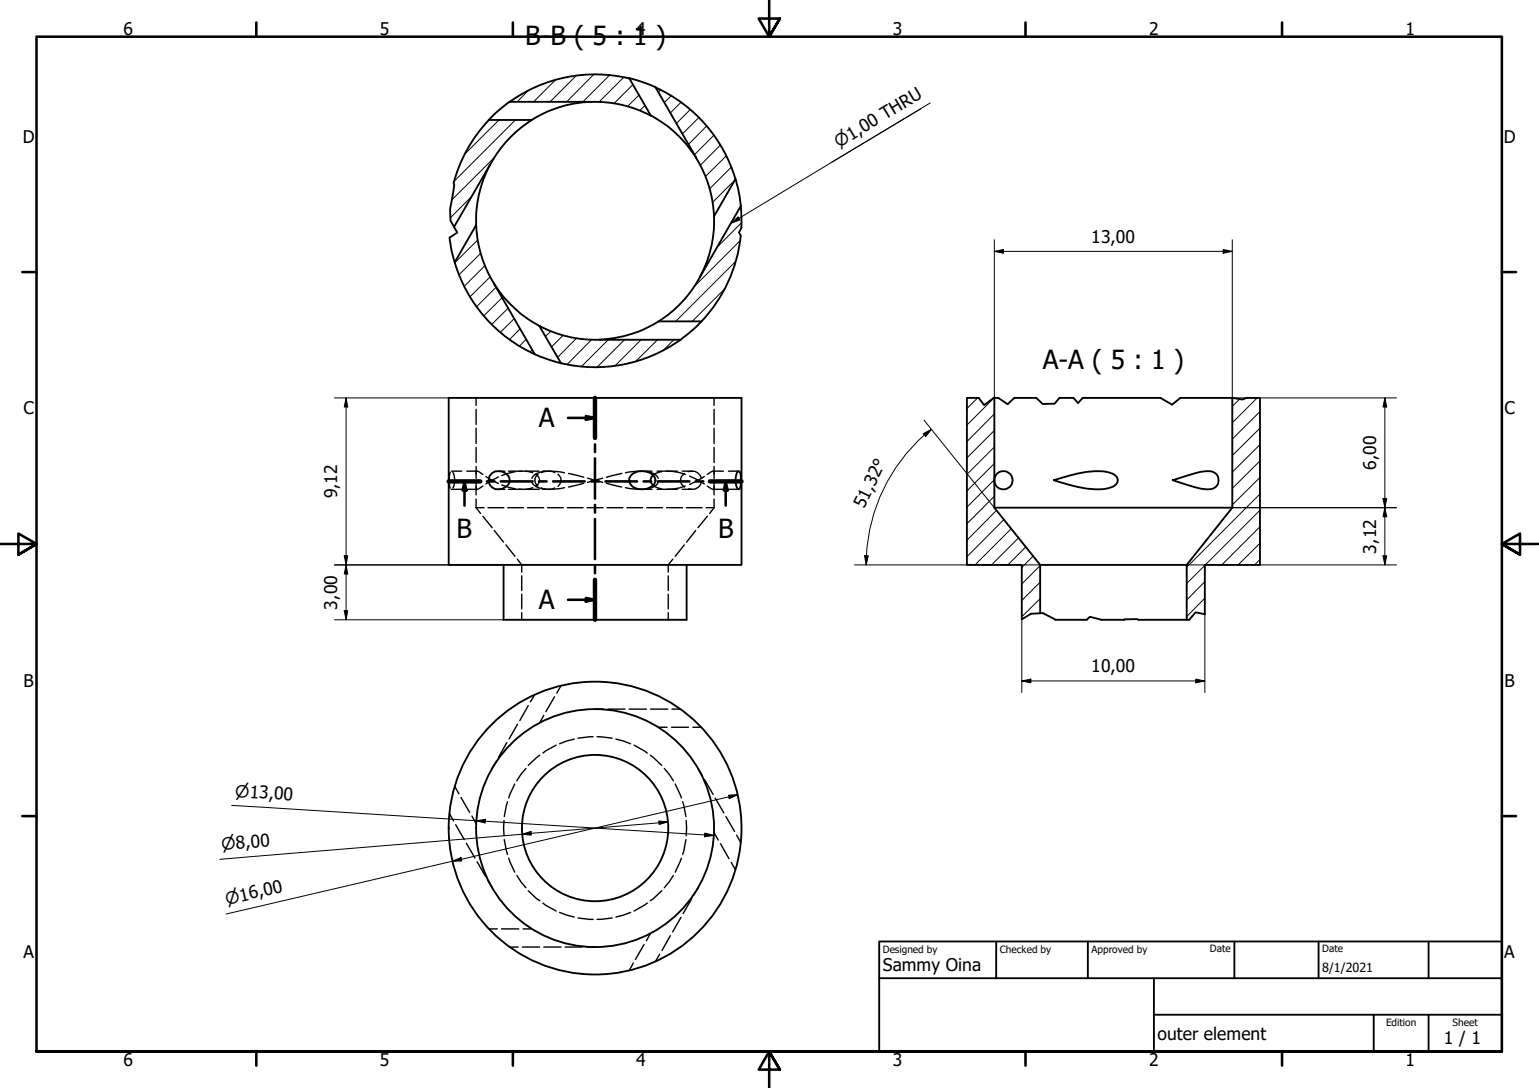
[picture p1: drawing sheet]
<svg xmlns="http://www.w3.org/2000/svg" width="420mm" height="297mm" viewBox="0 0 420 297" stroke-linecap="round" stroke-linejoin="round" font-family="sans-serif">
<!-- layer: Hatch (ISO) -->
<g fill="none" stroke="#000" stroke-width=".27">
<path d="M136.2 32.8l-9.4 9.3M140.7 32.8l-16.7 16.7M144.3 24.7l-3.1 3.1M151.7 21.8l-6 6M157.4 20.6l-7.2 7.2M162.1 20.3l-7.4 7.5M166.4 20.5l-7.3 7.3M170.3 21.1l-6.7 6.7M172.8 23.1l-5.1 5.1M174.4 26l-3 3M176.1 28.8l-1.4 1.3M180.3 24.5l-.6 .7"/>
<path d="M183.3 26.1l-1.9 1.9M185.9 27.9l-2.9 2.9M188.5 29.9l-3.8 3.8M190.8 32.1l-4.5 4.5M192.9 34.4l-4.9 5M194.9 36.9l-5.4 5.4M196.7 39.6l-5.5 5.5M128.7 53.7l-5.7 5.7M135 43l-11.6 11.5M198.3 42.5l-5.7 5.7M199.6 45.6l-5.9 5.9M200.7 49.1l-6.1 6.1"/>
<path d="M202.2 56.5l-.3 .3M130.4 65.5l-6.3 6.2M131.3 69.1l-6 5.9M132.4 72.5l-5.7 5.7M133.9 75.6l-5.6 5.4M135.4 78.4l-5.3 5.3M197.9 78.9l-8.9 8.8M200.9 71.4l-16.4 16.3M202.1 65.7l-12.6 12.5M202.4 60.8l-6.6 6.6M137.1 81.3l-5 4.9M138.7 84.1l-4.5 4.5"/>
<path d="M140.4 87l-3.8 3.7M142 89.8l-2.9 2.9M143.6 92.6l-1.7 1.9M145.3 95.5l-.6 .6M147.3 89h.1M150.4 90.4l-1.5 1.5M153.7 91.6l-3.1 3.1M157.4 92.3l-5.2 5.3M161.5 92.7l-6.7 6.8M166.1 92.8l-7.4 7.3M170.5 92.8l-7.4 7.4M175 92.8l-7.1 7.1"/>
<path d="M179.5 92.8l-5.9 5.8M180.5 87.2l-.5 .5M184 92.8l-2.8 2.8M266.9 108.6l-2.9 3M271.4 108.6l-7.4 7.5M271.5 117.5l-7.5 7.5M271.5 113l-7.5 7.6M338.5 109l-2.1 1.9M343.2 108.6l-6.8 6.8M344 116.9l-7.6 7.5M344 112.4l-7.6 7.5M271.5 135.5l-7.5 7.5"/>
<path d="M271.5 131l-7.5 7.5M271.5 126.5l-7.5 7.5M271.5 122l-7.5 7.5M272 139.4l-8 8.1M344 139.3l-14.9 14.9M344 134.9l-20 20M344 130.4l-7.6 7.4M344 125.8l-7.6 7.5M344 121.4l-7.6 7.5M274.1 141.8l-10.1 10.2M276 144.4l-9.8 9.8M278.1 146.9l-7.4 7.3"/>
<path d="M280 149.3l-4.9 4.9M282.1 151.8l-3.1 3.1M284 158.9l-5 5M284 154.4l-5 5M328.9 158.8l-4.9 5M328.9 154.4l-4.9 4.9M344 152.8l-1.5 1.4M344 148.3l-6 5.9M344 143.8l-10.4 10.4M284 163.4l-5 5M328.9 163.3l-4.9 5"/>
</g>
<!-- layer: Hidden (ISO) -->
<g fill="none" stroke="#000" stroke-width=".38">
<path d="M130 108.6v2.1M130 111.7v4.2M130 117v4.1M194.9 108.6v2.1M194.9 111.7v4.2M194.9 117v4.1M122.9 129l-.2 1v2.3l.2 1M123.3 128.6h2.7M123.3 133.6h2.7M123.6 129a4.6 4.6 0 0 1 0 4.2M127.4 128.6h2.8M127.4 133.6h2.8"/>
<path d="M130 131.6v1.9l.8-.1 1-.7M130 138.6h2.1M130 138.6l1.2 1.6M130 122.2v4.1M130 127.4v2.1M130 132.8v2.3M130 136.3v2.3M131.8 129.5l-1-.7-.8-.1v1.9M132.7 130.1l1.6 1M133.2 138.6h4.3M134.3 131.1l-1.6 1M134.3 131.1l1.8 .9"/>
<path d="M136 128.6h1.9M136 133.6h1.9M136.1 130.2l-1.8 .9M137 132.4l3.7 1M138.6 138.6h4.3M138.8 128.6h3.7M138.8 133.6h3.7M140.7 128.8l-3.7 1M141.7 128.7h2.4l1.4 .4M143.4 128.6h3.8M143.4 133.6h3.8M144 138.6h4.4"/>
<path d="M145.2 131.6v.1a3.8 3.8 0 0 0 3.6 1.8M145.5 133.1l-1.4 .4h-2.4M146.3 129.5a1.75 1.75 0 0 1 1 1.6 1.75 1.75 0 0 1-1 1.6M146.9 129.5a1.86 1.86 0 0 0 0 3.2M147.8 133.2a4.6 4.6 0 0 0 3.6 0M147.8 129a4.6 4.6 0 0 1 3.6 0M148.1 128.6h1.9M148.1 133.6h1.9M148.8 128.7a3.7 3.7 0 0 0-3.6 1.9M149.5 138.6h4.3M149.9 128.6l4.2 .5M152.3 129.5a2.06 2.06 0 0 1 0 3.3"/>
<path d="M154.1 133.1l-4.2 .5M154.9 138.6h4.3M155.2 129.3l4.2 1M159.4 131.9l-4.2 1.1M160.3 138.6h4.4M160.4 130.5l2 .6M162.4 131.1l2.1 .6M162.4 131.1l-2 .6M164.5 130.5l-2.1 .6M165.5 131.9l4.2 1.1M165.7 138.6h4.4M169.7 129.3l-4.2 1"/>
<path d="M170.8 133.1l4.2 .5M171.1 138.6h4.4M174.9 128.6h3.1M174.9 133.6h3.1M175 128.6l-4.2 .5M176.1 128.7a3.7 3.7 0 0 1 3.6 1.9M176.5 138.6h4.3M178.3 132.5l.8 .5 1.6 .5M179.4 128.6h5.5M179.4 133.6h5.5M179.7 131.6v.1a3.8 3.8 0 0 1-3.6 1.8M180.7 128.8l-1.6 .4-.8 .5"/>
<path d="M182 128.6a12.8 12.8 0 0 1 5.1 .9M182 138.6h4.3M186.2 128.6h2.7M186.2 133.6h2.7M186.9 129.3a2.11 2.11 0 0 0 0 3.7M187.1 132.7a12.8 12.8 0 0 1-5.1 .9M187.4 138.6h4.3M187.9 128.8a2.62 2.62 0 0 1 3.6 1.7M188.3 130l4 2.1M191.5 131.7a2.62 2.62 0 0 1-3.6 1.8M192.3 130.1l-4 2.2M192.8 138.6h2.1"/>
<path d="M193.1 129.5l1-.7 .8-.1v1.9M194.7 128.6h2.8M194.7 133.6h2.8M194.9 131.6v1.9l-.8-.1-1-.7M194.9 138.6l-1.2 1.6M194.9 122.2v4.1M194.9 127.4v2.1M194.9 132.8v2.3M194.9 136.3v2.3M198.9 128.6h2.8M198.9 133.6h2.8M131.8 141l2.6 3.1"/>
<path d="M134.9 144.8l2.6 3.2M138.1 148.8l2.5 3.1M141.2 152.6l1.2 1.6v2M142.4 157.2v4M182.4 157.2v4M183.7 152.6l-1.3 1.6v2M186.8 148.8l-2.5 3.1M189.9 144.8l-2.4 3.2M193.1 141l-2.5 3.1M142.4 162.2v4M142.4 167.2v2M182.4 162.2v4"/>
<path d="M182.4 167.2v2M141.3 197.7l-2.3 4M144.2 192.6l-2.3 4.1M146 189.7l-1.2 1.9M148.5 195.3l-1.2 2M151.4 190.2l-2.4 4.1M153.2 187.2l-1.2 2M162.4 193.6h2.4M166 193.6h4.6M171.8 193.6h4.7M177.6 193.6h4.7M179.8 198.6h2.3"/>
<path d="M183.3 198.6h4.7M183.5 193.6h2.3M189.2 198.6h2.3M124.1 214.7l1.2 2M125.9 217.7l2.3 4.1M135.5 207.8l-1.2 2.1M138.4 202.7l-2.3 4.1M138.6 218.9l-.9 4M140.5 214l-1.6 3.9M143.6 209.8l-2.5 3.4M147.4 206.2l-3.2 2.8M151.8 203.4l-3.6 2.2"/>
<path d="M156.8 201.8l-4 1.3M161.9 201.2l-4.1 .3M163 201.2l4.1 .3M168.1 201.8l4 1.3M173.1 203.4l3.6 2.2M177.5 206.2l3.2 2.8M181.4 209.8l2.4 3.4M184.3 214l1.8 3.9M186.4 218.9l.9 4M190.6 209.9l1.2 1.9M192.3 212.8l2.4 4.1M195.3 217.9l2.3 4"/>
<path d="M122.7 222.1l1.1 2M124.4 225.2l2.3 4M127.3 230.2l2.4 4M128.8 222.8l1.2 2M130.2 235.3l2.4 4M137.6 224v4.1M137.7 229.2l.9 4.1M138.9 234.3l1.6 3.8M141.1 239l2.5 3.4M183.8 239l-2.4 3.4M186.1 234.3l-1.8 3.8M187.3 229.2l-.9 4.1"/>
<path d="M187.3 224v4.1M194.9 227.3l1.2 2M196.7 230.4l2.3 4M198.2 222.9l2.3 4.1M199.6 235.4l1.2 2.1M201.1 228l1.1 2M133.2 240.3l1.1 2M133.4 253.6h2.4M136.9 253.6h4.7M139.1 258.6h2.4M142.6 258.6h4.7M142.8 253.6h2.4"/>
<path d="M144.2 243.2l2.3 2.1 .9 .6M148.2 246.6l3.6 2.1M148.5 258.6h4.7M152.8 249.1l4 1.3M154.3 258.6h4.6M157.8 250.6l4.1 .4M160.1 258.6h2.3M167.1 250.6l-4.1 .4M172.1 249.1l-4 1.3M175.8 257.9l-2.3 4M176.7 246.6l-3.6 2.1M177.6 254.8l-1.1 2"/>
<path d="M180.7 243.2l-3.2 2.7M183 255.4l-2.3 4.1M185.9 250.4l-2.3 4M188.8 245.3l-2.3 4.1M190.6 242.3l-1.2 2M172.9 262.9l-1.1 2.1M180.1 260.5l-1.2 2"/>
</g>
<!-- layer: Visible (ISO) -->
<g fill="none" stroke="#000" stroke-width=".51">
<path d="M133.4 32.8l1.9-1.9 3.8-3.1h22.3a31.4 31.4 0 0 0-16.2 5M133.4 32.8h11.8M133.5 32.8a40 40 0 0 0-9.6 17.1M145.2 32.8a32.5 32.5 0 0 0-11.4 12.2M161.4 27.8a32.5 32.5 0 0 1 16.2 3.8M171.8 21.3l3.6 1.1 3.5 1.4 11.2 19.2a32.4 32.4 0 0 0-12.4-11.5zM171.8 21.4a40 40 0 0 0-32.7 6.4M178.9 23.8a40 40 0 0 1 21.9 25.1M133.8 44.9a32.8 32.8 0 0 0-3.8 16.6l-5.9 10.1-.8-3-.6-3.7M133.8 44.9l-9.8 17.1M190 43.1a32.5 32.5 0 0 1 4.9 16M194.9 59l5.9-10.1 .7 2.5 .7 4.8-11.1 19.4"/>
<path d="M194.9 59a32.8 32.8 0 0 1-3.8 16.6M202.2 56.3l.2 5.9M124.1 71.6a40 40 0 0 0 21.9 25.1M130 61.5a32.5 32.5 0 0 0 4.9 16M191.1 75.6a32.5 32.5 0 0 1-11.4 12.2M202.2 64.3a40 40 0 0 1-10.7 23.5M146 96.7l3.5 1.4 3.7 1.1M147.3 89a33.9 33.9 0 0 1-12.4-11.5l11.1 19.2M147.3 89l5.9 10.2M147.3 89a32.5 32.5 0 0 0 16.3 3.7M179.8 87.7h11.7l-1.8 1.9-3.9 3.2M179.8 87.7a32 32 0 0 1-16.2 5.1h22.2"/>
<path d="M185.8 92.7a40 40 0 0 1-32.6 6.5M122.5 108.6h79.9v45.6h-79.9zM267.2 108.6h-3.2v45.6h15v14.9M271.3 108.6h.2v30l12.5 15.6v13.2M271.5 108.6h1M276.9 108.6h6M289.2 108.6h3.9M295.6 108.6h21.2M322.3 108.6h14.1v30l-12.4 15.6v15M340.3 108.6h3.7v45.6h-15.1v13.5M134 129.5a3 3 0 0 1 5.1 1.6 3 3 0 0 1-3.9 2.4 2.51 2.51 0 0 1-1.2-4zM172.5 129.5a4.2 4.2 0 0 1 6.3 1 2 2 0 0 1-1.1 2.5 4.1 4.1 0 0 1-5.9-1.3 1.92 1.92 0 0 1 .7-2.2z"/>
<path d="M178.3 129.7a1.75 1.75 0 0 0 0 2.8M201.4 128.7l.5 .1 .3 1.2-.1 3-.2 .5h-.5a4.9 4.9 0 0 1 0-4.8zM271.5 138.6h64.9M287.7 131.1l2.1-.6a25.7 25.7 0 0 1 12.8-1.5 2.85 2.85 0 0 1 2.6 2.1 2.57 2.57 0 0 1-2.6 2.2 21.1 21.1 0 0 1-10.6-.9zM320.2 131.1l1.9-.6a28.1 28.1 0 0 1 7.9-1.9 2.55 2.55 0 0 1 2.7 2.9 2.55 2.55 0 0 1-3.4 2.1 41.1 41.1 0 0 1-9.1-2.5zM137.5 154.2v15h50v-15M284 154.2h40M288.1 169.2h8.6M300.7 169.2h6.2M310.8 169.2h13.9"/>
<circle cx="274" cy="131.1" r="2.49"/>
<circle cx="162.5" cy="226.1" r="20"/>
<circle cx="162.5" cy="226.1" r="32.5"/>
<circle cx="162.5" cy="226.1" r="40"/>
</g>
<!-- layer: Break Line (ISO) -->
<path d="M123.8 49.8l.2 .8-1.1 6.5 .1 3.1 1.8 3.3-2.1 1.4M202.4 62.2l-.7 1.3 .5 .8M267.2 108.6l1.5 2 2.6-2M272.5 108.6l2.6 1.7 1.8-1.7M282.9 108.6l1.8 1.7 3.2-.1 1.3-1.6M293.1 108.6l1.2 1.4 1.3-1.4M316.8 108.6l3.2 1.9 2.3-1.9M336.4 108.6l2.8 .5 1.1-.5M279 169.1l2.5-1.5 3.2-.2 3.4 1.8M296.7 169.2l.9-.8 3.1 .8M306.9 169.2l3.5-.2 .4 .2M328.9 167.7l-2.5-.5-1.7 2" fill="none" stroke="#000" stroke-width=".51"/>
<circle cx="336.4" cy="108.6" r=".25" fill="#000"/>
<!-- layer: Section Line (ISO) -->
<g fill="none" stroke="#000" stroke-width=".7">
<path d="M155.1 114.1h7.3M160 113.6l2.4 .5-2.4 .5zM162.4 108.6v11M122.5 131.4h8.6M126.8 131.4l.5 2.5h-1zM126.8 131.4v6.6M132.9 131.4h2.1M136.7 131.4h8.7M147.1 131.4h2.1M151 131.4h8.6M161.4 131.4h2.1M162.4 121.3v2.1"/>
<path d="M162.4 125.1v11M162.4 137.8v2.1M165.3 131.4h8.6M175.7 131.4h2.1M179.5 131.4h8.7M189.9 131.4h2.1M193.8 131.4h8.6M198.1 131.4l.5 2.5h-1zM198.1 131.4v6.6M162.4 141.7v10.9M162.4 154.4v2.1M162.4 158.3v10.9"/>
<path d="M155.1 163.8h7.3M160 163.2l2.4 .6-2.4 .5z"/>
</g>
<path d="M162.4 108.6v11M122.5 131.4h8.6M193.8 131.4h8.6M162.4 158.3v10.9" fill="none" stroke="#000" stroke-width="1.2"/>
<g fill="#000">
<path d="M160 113.6l2.4 .5-2.4 .5z" fill-rule="evenodd"/>
<path d="M126.8 131.4l.5 2.5h-1z" fill-rule="evenodd"/>
<path d="M198.1 131.4l.5 2.5h-1z" fill-rule="evenodd"/>
<path d="M160 163.2l2.4 .6-2.4 .5z" fill-rule="evenodd"/>
</g>
<!-- layer: Border (ISO) -->
<g fill="none" stroke="#000" stroke-width=".7">
<path d="M70 6.1v3.9M140 6.1v3.9M210 0v10l-2.9-4.9h5.8l-2.9 4.9 2.9-4.9M280 6.1v3.9M350 6.1v3.9M6.1 74.3h3.9M410 74.3h3.9M0 148.5h10l-5-2.8v5.7l5-2.9-5 2.9M420 148.5h-10l5-2.8v5.7l-5-2.9 5 2.9M6.1 222.8h3.9M410 222.8h3.9M10 287.1v-277.1h400v277.1h-400h400"/>
<path d="M70 287.1v3.8M140 287.1v3.8M212.9 292l-2.9-4.9 2.9 4.9h-5.8l2.9-4.9v9.9M280 287.1v3.8M350 287.1v3.8"/>
</g>
<!-- layer: Title (ISO) -->
<path d="M240 257h170v30.1h-170zM272 257v10.1M297 257v10.1M337 257v10.1M360 257v10.1M390 257v10.1M240 267.1h170M315 277h95M315 267.1v20M375 277v10.1M390 277v10.1" fill="none" stroke="#000" stroke-width=".51"/>
<!-- layer: Dimension (ISO) -->
<g fill="none" stroke="#000" stroke-width=".27">
<path d="M271.5 68.6l2.4-.5v1zM271.5 68.6h64.9M271.5 65.5v43.1M333.9 68.1l2.5 .5-2.5 .5zM336.4 65.5v43.1h44.9M91.3 108.6h31.2M94.5 108.6l.4 2.5h-.9zM94.5 108.6v60.6M252 118.4l2.3-1.2-1.6 2zM252.3 114.7l19.2 23.9M252.4 118.8a47.5 47.5 0 0 0-15.9 32.9M254.3 117.2l-2 1.6"/>
<path d="M378.1 108.6l.5 2.5h-1zM378.1 108.6v45.6M336.4 138.6h44.9M377.6 136.1h1l-.5 2.5zM378.1 138.6l.5 2.5h-1zM91.3 154.2h46.2M94 151.8h.9l-.4 2.4zM94.5 154.2l.4 2.5h-.9zM233.3 154.2h50.7M236 151.7l1 .1-.5 2.4zM236.5 151.8v2.4M324 154.2h57.3"/>
<path d="M377.6 151.8h1l-.5 2.4zM91.3 169.2h46.2M94 166.7h.9l-.4 2.5zM279 169.1v20M328.9 167.7v21.4M279 185.9l2.4-.5v1zM279 185.9h49.9M326.5 185.4l2.4 .5-2.4 .5zM63.2 219.9l131.7 8.2M198.9 217.1l2.5-.1-2.3 1zM201.4 217l-139.7 32.5M123.5 235.1l2.4-1 .1 1z"/>
<path d="M130 224.1l2.5-.4v1zM142.6 227.8l2.4-.8v1zM179.8 224.1l2.6 .3-2.4 .7zM182.4 224.4l-122.4 10.2M192.4 227.4l2.5 .7-2.6 .4z"/>
</g>
<g fill="#000">
<path d="M271.5 68.6l2.4-.5v1z" fill-rule="evenodd"/>
<path d="M333.9 68.1l2.5 .5-2.5 .5z" fill-rule="evenodd"/>
<path d="M94.5 108.6l.4 2.5h-.9z" fill-rule="evenodd"/>
<path d="M252 118.4l2.3-1.2-1.6 2z" fill-rule="evenodd"/>
<path d="M378.1 108.6l.5 2.5h-1z" fill-rule="evenodd"/>
<path d="M377.6 136.1h1l-.5 2.5z" fill-rule="evenodd"/>
<path d="M94 151.8h.9l-.4 2.4z" fill-rule="evenodd"/>
<path d="M94.5 154.2l.4 2.5h-.9z" fill-rule="evenodd"/>
<path d="M236 151.7l1 .1-.5 2.4z" fill-rule="evenodd"/>
<path d="M377.6 151.8h1l-.5 2.4z" fill-rule="evenodd"/>
<path d="M378.1 138.6l.5 2.5h-1z" fill-rule="evenodd"/>
<path d="M94 166.7h.9l-.4 2.5z" fill-rule="evenodd"/>
<path d="M279 185.9l2.4-.5v1z" fill-rule="evenodd"/>
<path d="M326.5 185.4l2.4 .5-2.4 .5z" fill-rule="evenodd"/>
<path d="M198.9 217.1l2.5-.1-2.3 1z" fill-rule="evenodd"/>
<path d="M123.5 235.1l2.4-1 .1 1z" fill-rule="evenodd"/>
<path d="M130 224.1l2.5-.4v1z" fill-rule="evenodd"/>
<path d="M142.6 227.8l2.4-.8v1z" fill-rule="evenodd"/>
<path d="M179.8 224.1l2.6 .3-2.4 .7z" fill-rule="evenodd"/>
<path d="M192.4 227.4l2.5 .7-2.6 .4z" fill-rule="evenodd"/>
</g>
<!-- layer: Symbol (ISO) -->
<path d="M251.4 29.7l-51.8 31.2M253.9 28.1l-27 16.3M199.6 60.9l1.9-1.7 .5 .9z" fill="none" stroke="#000" stroke-width=".27"/>
<path d="M199.6 60.9l1.9-1.7 .5 .9z" fill-rule="evenodd" fill="#000"/>
<g font-size="7.2">
<text x="143.4" y="12.3">B-B ( 5 : 1 )</text>
<text x="284.7" y="100.6">A-A ( 5 : 1 )</text>
<text x="147.1" y="116.7">A</text>
<text x="124.7" y="146.8">B</text>
<text x="196" y="146.8">B</text>
<text x="147.1" y="166.4">A</text>
</g>
<g font-size="4.8">
<text x="33.7" y="9.6">6</text>
<text x="103.7" y="9.6">5</text>
<text x="173.7" y="9.6">4</text>
<text x="243.7" y="9.6">3</text>
<text x="313.7" y="9.6">2</text>
<text x="383.7" y="9.6">1</text>
<text x="6.2" y="38.9">D</text>
<text x="410.5" y="38.9">D</text>
<text x="297.9" y="66.2">13,00</text>
<text x="6.4" y="113.1">C</text>
<text x="410.7" y="113.1">C</text>
<text x="375.7" y="128.3" transform="rotate(-90 375.7 128.3)">6,00</text>
<text x="92.1" y="136.1" transform="rotate(-90 92.1 136.1)">9,12</text>
<text x="235.9" y="139.1" transform="rotate(-64 235.9 139.1)">51,32°</text>
<text x="375.7" y="151.1" transform="rotate(-90 375.7 151.1)">3,12</text>
<text x="92.1" y="166.4" transform="rotate(-90 92.1 166.4)">3,00</text>
<text x="297.9" y="183.5">10,00</text>
<text x="6.4" y="187.4">B</text>
<text x="410.7" y="187.4">B</text>
<text x="6.4" y="261.7">A</text>
<text x="410.7" y="261.7">A</text>
<text x="241" y="265.1">Sammy Oina</text>
<text x="316" y="283.8">outer element</text>
<text x="394.2" y="285">1 / 1</text>
<text x="33.7" y="290.9">6</text>
<text x="103.7" y="290.9">5</text>
<text x="173.7" y="290.9">4</text>
<text x="243.7" y="290.9">3</text>
<text x="313.7" y="290.9">2</text>
<text x="383.7" y="290.9">1</text>
</g>
<g font-size="4.6">
<text x="229" y="40.4" transform="rotate(-31 229 40.4)">⌀1,00 THRU</text>
<text x="64.1" y="217.5" transform="rotate(4 64.1 217.5)">⌀13,00</text>
<text x="60.6" y="232.1" transform="rotate(-5 60.6 232.1)">⌀8,00</text>
<text x="61.9" y="247.1" transform="rotate(-13 61.9 247.1)">⌀16,00</text>
</g>
<text font-size="3.4" x="361" y="265.5">8/1/2021</text>
<g font-size="2.7">
<text x="241" y="260.1">Designed by</text>
<text x="273" y="260.1">Checked by</text>
<text x="298" y="260.1">Approved by</text>
<text x="330.3" y="260">Date</text>
<text x="361" y="260">Date</text>
<text x="378.4" y="280.1">Edition</text>
<text x="396.6" y="280.1">Sheet</text>
</g>
</svg>
